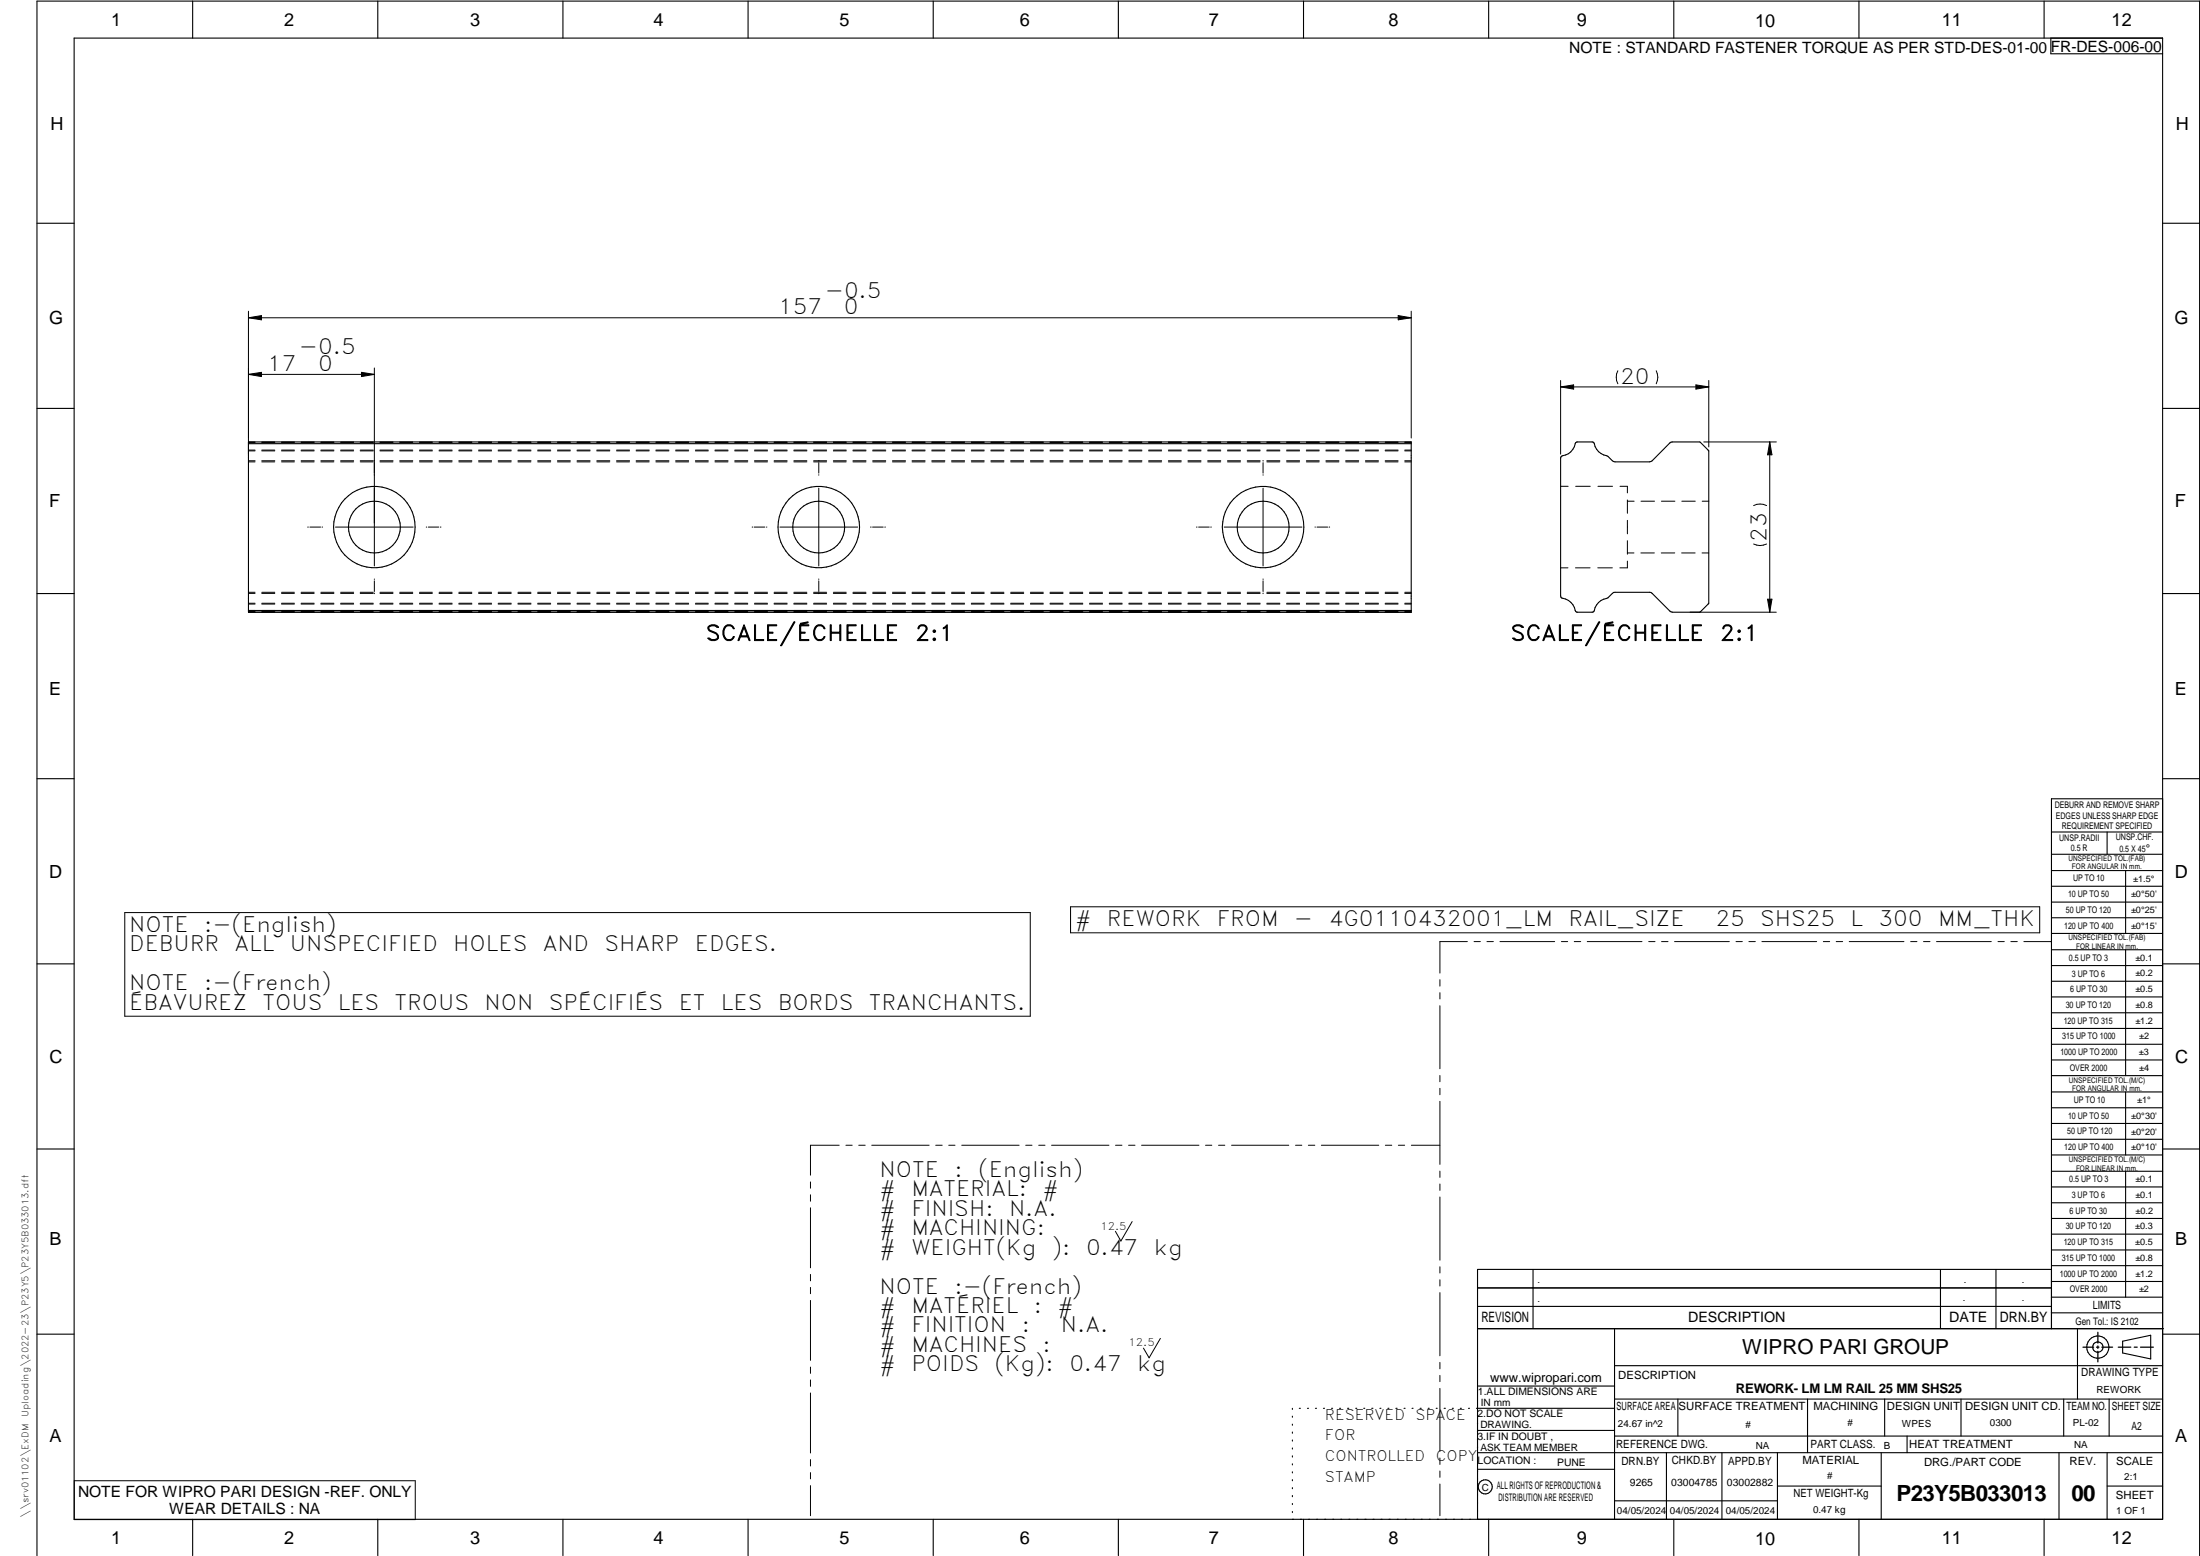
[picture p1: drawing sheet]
<svg xmlns="http://www.w3.org/2000/svg" width="594mm" height="420mm" viewBox="0 0 594 420" stroke-linecap="round" stroke-linejoin="round" font-family="sans-serif">
<g fill="none" stroke="#000" stroke-width=".3">
<path d="M20 10.3h564v400h-564zM52 .3v10M102 .3v10M152 .3v10M202 .3v10M252 .3v10M302 .3v10M352 .3v10M402 .3v10M452 .3v10M502 .3v10M552 .3v10"/>
<path d="M553.8 10.3v4.2h30.2M10 60.3h10M584 60.3h10M10 110.3h10M67.1 119.8h314M67.1 119.3h314v46h-314zM584 110.3h10M421.7 123.2a4.4 4.4 0 0 0 3.8-3.7l.5-.2h3.9l.5 .2a4.5 4.5 0 0 0 3.8 3.7l1.2 1.2 .7 .3 9.7-.1 5.1-5 .7-.3h7.4l2.4 2.5v41.1l-2.4 2.4h-7.4l-.7-.3-5.1-5h-10.1l-1.5 1.4a4.5 4.5 0 0 0-3.8 3.7l-.5 .2h-3.9l-.5-.2a4.4 4.4 0 0 0-3.8-3.6l-.3-.5v-37.3zM10 160.3h10M67.1 164.8h314M584 160.3h10M10 210.3h10"/>
<path d="M584 215.7h-30v143.1M584 210.3h10M554 224.7h30M554 230.7h30M554 235.1h30M554 239.3h30M569 224.7v6M574 235.1v17M554 243.6h30M554 247.8h30M554 252.1h30M554 256.5h30"/>
<path d="M574 256.5v33.9M10 260.3h10M554 260.7h30M554 265h30M554 269.2h30M554 273.5h30M554 277.7h30M584 260.3h10M554 282h30M554 286.2h30M554 290.4h30M554 294.9h30"/>
<path d="M554 299.1h30M574 294.9v17M10 310.3h10M554 303.4h30M554 307.6h30M554 311.9h30M554 316.3h30M574 316.3v34M584 310.3h10M554 320.5h30M554 324.8h30M554 329h30"/>
<path d="M554 333.2h30M554 337.5h30M399 358.8h185.2M399 352.8h155M399 347.8h155M414 342.8v16M436 358.8v51.5M524 342.8v16M539 342.8v16M554 341.8h30M554 346h30M554 350.3h30"/>
<path d="M554 354.5h30M554 342.8h-155v67.5M561 358.8v19M10 360.3h10M399 374.3h37M436 377.8h148M453.1 377.8v10M488.1 377.8v14.5M508.9 377.8v10M529.5 377.8v10M557.3 377.8v10M569.5 377.8v10"/>
<path d="M573.2 362.2l7.6-1.6v6.3l-7.6-1.6zM584 368.8h-148M584 360.3h10M349 380.3v.3M349 382.4v.3M349 384.6v.3M349 386.7v.3M349 388.8v.3M349 391v.3M349 393.1v.3M349 395.3v.3M349 397.4v.3"/>
<path d="M349 399.5v.3M350.9 380.3h.2M353.1 380.3h.2M355.2 380.3h.3M357.4 380.3h.3M359.6 380.3h.3M361.7 380.3h.3M363.9 380.3h.3M366.1 380.3h.3M368.3 380.3h.2M370.4 380.3h.3M372.6 380.3h.3"/>
<path d="M374.8 380.3h.3M376.9 380.3h.4M379.1 380.3h.3M381.3 380.3h.3M383.4 380.3h.4M385.6 380.3h.3M387.8 380.3h.3M390 380.3h.3M392.2 380.3h.3M394.3 380.3h.3M396.5 380.3h.3M398.7 380.3h37.3"/>
<path d="M399 396.7h37M399 392.3h185M399 386.2h37M436 387.8h148M450 392.3v18M465 392.3v18M480 392.3v18M508 392.3v18M515 387.8v4.5M556 392.3v18M569 392.3v18M52 410.3v9.7"/>
<path d="M102 410.3v9.7M152 410.3v9.7M202 410.3v9.7M252 410.3v9.7M302 410.3v9.7M349 401.7v.3M349 403.8v.4M349 406v.3M349 408.1v.3M352 410.3v9.7M402 410.3v9.7M436 405.3h44"/>
<path d="M452 410.3v9.7M480 401.3h28M502 410.3v9.7M552 410.3v9.7M569 401.3h15M10 420v-419.7h584v419.7"/>
<circle cx="101.1" cy="142.3" r="7"/>
<circle cx="101.1" cy="142.3" r="11"/>
<circle cx="221.1" cy="142.3" r="7"/>
<circle cx="221.1" cy="142.3" r="11"/>
<circle cx="341.1" cy="142.3" r="11"/>
<circle cx="341.1" cy="142.3" r="7"/>
<circle cx="566.5" cy="363.7" r="1.39"/>
<circle cx="566.5" cy="363.8" r="3"/>
<circle cx="401.1" cy="401.5" r="1.9"/>
</g>
<g fill="none" stroke="#000" stroke-width=".27">
<path d="M67.1 84v38.6M67.1 85.8h314M67.1 85.8l3.5-.6v1.2zM101.1 99.4v53.4M377.6 85.2l3.5 .6-3.5 .6zM381.1 84v34.3M67.1 101.1l3.5-.6v1.2zM67.1 101.1h34M67.1 119.3h1.8M67.1 119.5h1.8M70.7 119.3h3.5M70.7 119.5h3.5"/>
<path d="M76 119.3h3.5M76 119.5h3.5M81.3 119.3h3.5M81.3 119.5h3.5M86.6 119.3h3.6M86.6 119.5h3.6M92 119.3h3.5M92 119.5h3.5M97.3 119.3h3.5M97.3 119.5h3.5M97.6 100.5l3.5 .6-3.5 .6zM102.6 119.3h3.5"/>
<path d="M102.6 119.5h3.5M107.9 119.3h3.6M107.9 119.5h3.6M113.3 119.3h3.4M113.3 119.5h3.4M118.6 119.3h3.5M118.6 119.5h3.5M123.9 119.3h3.5M123.9 119.5h3.5M129.2 119.3h3.6M129.2 119.5h3.6M134.5 119.3h3.5"/>
<path d="M134.5 119.5h3.5M139.9 119.3h3.5M139.9 119.5h3.5M145.2 119.3h3.5M145.2 119.5h3.5M150.5 119.3h3.5M150.5 119.5h3.5M155.8 119.3h3.5M155.8 119.5h3.5M161.2 119.3h3.5M161.2 119.5h3.5M166.5 119.3h3.5"/>
<path d="M166.5 119.5h3.5M171.8 119.3h3.5M171.8 119.5h3.5M177.1 119.3h3.5M177.1 119.5h3.5M182.5 119.3h3.5M182.5 119.5h3.5M187.8 119.3h3.5M187.8 119.5h3.5M193.1 119.3h3.5M193.1 119.5h3.5M198.4 119.3h3.5"/>
<path d="M198.4 119.5h3.5M203.7 119.3h3.6M203.7 119.5h3.6M209 119.3h3.5M209 119.5h3.5M214.4 119.3h3.5M214.4 119.5h3.5M219.7 119.3h3.5M219.7 119.5h3.5M225 119.3h3.5M225 119.5h3.5M230.3 119.3h3.5"/>
<path d="M230.3 119.5h3.5M235.7 119.3h3.5M235.7 119.5h3.5M241 119.3h3.5M241 119.5h3.5M246.3 119.3h3.5M246.3 119.5h3.5M251.6 119.3h3.5M251.6 119.5h3.5M257 119.3h3.5M257 119.5h3.5M262.3 119.3h3.5"/>
<path d="M262.3 119.5h3.5M267.6 119.3h3.5M267.6 119.5h3.5M272.9 119.3h3.5M272.9 119.5h3.5M278.3 119.3h3.4M278.3 119.5h3.4M283.5 119.3h3.6M283.5 119.5h3.6M288.9 119.3h3.5M288.9 119.5h3.5M294.2 119.3h3.5"/>
<path d="M294.2 119.5h3.5M299.5 119.3h3.5M299.5 119.5h3.5M304.8 119.3h3.5M304.8 119.5h3.5M310.2 119.3h3.5M310.2 119.5h3.5M315.5 119.3h3.5M315.5 119.5h3.5M320.8 119.3h3.5M320.8 119.5h3.5M326.1 119.3h3.5"/>
<path d="M326.1 119.5h3.5M331.5 119.3h3.5M331.5 119.5h3.5M336.8 119.3h3.5M336.8 119.5h3.5M342.1 119.3h3.5M342.1 119.5h3.5M347.4 119.3h3.5M347.4 119.5h3.5M352.8 119.3h3.4M352.8 119.5h3.4M358 119.3h3.6"/>
<path d="M358 119.5h3.6M363.4 119.3h3.5M363.4 119.5h3.5M368.7 119.3h3.5M368.7 119.5h3.5M374.1 119.3h3.4M374.1 119.5h3.4M379.3 119.3h1.8M379.3 119.5h1.8M421.4 102.7v19.9M421.4 104.5l3.5-.6v1.2zM421.4 104.5h40"/>
<path d="M436.9 100.1a3.9 3.9 0 0 0 0 3.5M447.2 100.1a3.9 3.9 0 0 1 0 3.5M458 103.9l3.4 .6-3.4 .6zM460.1 119.3h19.6M461.4 102.7v18M477.9 119.3l.6 3.5h-1.2zM477.9 119.3v46M67.1 121.8h1.8M67.1 124.7h1.8M67.1 121.5h1.8M67.1 124.4h1.8M70.7 121.8h3.5"/>
<path d="M70.7 124.7h3.5M70.7 121.5h3.5M70.7 124.4h3.5M76 121.8h3.5M76 124.7h3.5M76 121.5h3.5M76 124.4h3.5M81.3 121.8h3.5M81.3 124.7h3.5M81.3 121.5h3.5M81.3 124.4h3.5M86.6 121.8h3.6"/>
<path d="M86.6 124.7h3.6M86.6 121.5h3.6M86.6 124.4h3.6M92 121.8h3.5M92 124.7h3.5M92 121.5h3.5M92 124.4h3.5M97.3 121.8h3.5M97.3 124.7h3.5M97.3 121.5h3.5M97.3 124.4h3.5M102.6 121.8h3.5"/>
<path d="M102.6 124.7h3.5M102.6 121.5h3.5M102.6 124.4h3.5M107.9 121.8h3.6M107.9 124.7h3.6M107.9 121.5h3.6M107.9 124.4h3.6M113.3 121.8h3.4M113.3 124.7h3.4M113.3 121.5h3.4M113.3 124.4h3.4M118.6 121.8h3.5"/>
<path d="M118.6 124.7h3.5M118.6 121.5h3.5M118.6 124.4h3.5M123.9 121.8h3.5M123.9 124.7h3.5M123.9 121.5h3.5M123.9 124.4h3.5M129.2 121.8h3.6M129.2 124.7h3.6M129.2 121.5h3.6M129.2 124.4h3.6M134.5 121.8h3.5"/>
<path d="M134.5 124.7h3.5M134.5 121.5h3.5M134.5 124.4h3.5M139.9 121.8h3.5M139.9 124.7h3.5M139.9 121.5h3.5M139.9 124.4h3.5M145.2 121.8h3.5M145.2 124.7h3.5M145.2 121.5h3.5M145.2 124.4h3.5M150.5 121.8h3.5"/>
<path d="M150.5 124.7h3.5M150.5 121.5h3.5M150.5 124.4h3.5M155.8 121.8h3.5M155.8 124.7h3.5M155.8 121.5h3.5M155.8 124.4h3.5M161.2 121.8h3.5M161.2 124.7h3.5M161.2 121.5h3.5M161.2 124.4h3.5M166.5 121.8h3.5"/>
<path d="M166.5 124.7h3.5M166.5 121.5h3.5M166.5 124.4h3.5M171.8 121.8h3.5M171.8 124.7h3.5M171.8 121.5h3.5M171.8 124.4h3.5M177.1 121.8h3.5M177.1 124.7h3.5M177.1 121.5h3.5M177.1 124.4h3.5M182.5 121.8h3.5"/>
<path d="M182.5 124.7h3.5M182.5 121.5h3.5M182.5 124.4h3.5M187.8 121.8h3.5M187.8 124.7h3.5M187.8 121.5h3.5M187.8 124.4h3.5M193.1 121.8h3.5M193.1 124.7h3.5M193.1 121.5h3.5M193.1 124.4h3.5M198.4 121.8h3.5"/>
<path d="M198.4 124.7h3.5M198.4 121.5h3.5M198.4 124.4h3.5M203.7 121.8h3.6M203.7 124.7h3.6M203.7 121.5h3.6M203.7 124.4h3.6M209 121.8h3.5M209 124.7h3.5M209 121.5h3.5M209 124.4h3.5M214.4 121.8h3.5"/>
<path d="M214.4 124.7h3.5M214.4 121.5h3.5M214.4 124.4h3.5M219.7 121.8h3.5M219.7 124.7h3.5M219.7 121.5h3.5M219.7 124.4h3.5M221.1 124.3v.2M221.1 124.9v2.9M221.1 128.2v.1M221.1 131.8v21M225 121.8h3.5"/>
<path d="M225 124.7h3.5M225 121.5h3.5M225 124.4h3.5M230.3 121.8h3.5M230.3 124.7h3.5M230.3 121.5h3.5M230.3 124.4h3.5M235.7 121.8h3.5M235.7 124.7h3.5M235.7 121.5h3.5M235.7 124.4h3.5M241 121.8h3.5"/>
<path d="M241 124.7h3.5M241 121.5h3.5M241 124.4h3.5M246.3 121.8h3.5M246.3 124.7h3.5M246.3 121.5h3.5M246.3 124.4h3.5M251.6 121.8h3.5M251.6 124.7h3.5M251.6 121.5h3.5M251.6 124.4h3.5M257 121.8h3.5"/>
<path d="M257 124.7h3.5M257 121.5h3.5M257 124.4h3.5M262.3 121.8h3.5M262.3 124.7h3.5M262.3 121.5h3.5M262.3 124.4h3.5M267.6 121.8h3.5M267.6 124.7h3.5M267.6 121.5h3.5M267.6 124.4h3.5M272.9 121.8h3.5"/>
<path d="M272.9 124.7h3.5M272.9 121.5h3.5M272.9 124.4h3.5M278.3 121.8h3.4M278.3 124.7h3.4M278.3 121.5h3.4M278.3 124.4h3.4M283.5 121.8h3.6M283.5 124.7h3.6M283.5 121.5h3.6M283.5 124.4h3.6M288.9 121.8h3.5"/>
<path d="M288.9 124.7h3.5M288.9 121.5h3.5M288.9 124.4h3.5M294.2 121.8h3.5M294.2 124.7h3.5M294.2 121.5h3.5M294.2 124.4h3.5M299.5 121.8h3.5M299.5 124.7h3.5M299.5 121.5h3.5M299.5 124.4h3.5M304.8 121.8h3.5"/>
<path d="M304.8 124.7h3.5M304.8 121.5h3.5M304.8 124.4h3.5M310.2 121.8h3.5M310.2 124.7h3.5M310.2 121.5h3.5M310.2 124.4h3.5M315.5 121.8h3.5M315.5 124.7h3.5M315.5 121.5h3.5M315.5 124.4h3.5M320.8 121.8h3.5"/>
<path d="M320.8 124.7h3.5M320.8 121.5h3.5M320.8 124.4h3.5M326.1 121.8h3.5M326.1 124.7h3.5M326.1 121.5h3.5M326.1 124.4h3.5M331.5 121.8h3.5M331.5 124.7h3.5M331.5 121.5h3.5M331.5 124.4h3.5M336.8 121.8h3.5"/>
<path d="M336.8 124.7h3.5M336.8 121.5h3.5M336.8 124.4h3.5M341.1 124.3v.2M341.1 124.9v2.9M341.1 128.2v.1M341.1 131.8v21M342.1 121.8h3.5M342.1 124.7h3.5M342.1 121.5h3.5M342.1 124.4h3.5M347.4 121.8h3.5"/>
<path d="M347.4 124.7h3.5M347.4 121.5h3.5M347.4 124.4h3.5M352.8 121.8h3.4M352.8 124.7h3.4M352.8 121.5h3.4M352.8 124.4h3.4M358 121.8h3.6M358 124.7h3.6M358 121.5h3.6M358 124.4h3.6M363.4 121.8h3.5"/>
<path d="M363.4 124.7h3.5M363.4 121.5h3.5M363.4 124.4h3.5M368.7 121.8h3.5M368.7 124.7h3.5M368.7 121.5h3.5M368.7 124.4h3.5M374.1 121.8h3.4M374.1 124.7h3.4M374.1 121.5h3.4M374.1 124.4h3.4M379.3 121.8h1.8"/>
<path d="M379.3 124.7h1.8M379.3 121.5h1.8M379.3 124.4h1.8M421.4 131.3h2.1M425.5 131.3h3.9M431.5 131.3h3.9M437.5 131.3h2v1.8M439.5 135v3.6M439.5 135.3h1.8M443.1 135.3h3.7M448.6 135.3h3.7M454.1 135.3h3.7"/>
<path d="M459.6 135.3h1.8M473.5 136.5a3.9 3.9 0 0 1 3.5 0M67.1 159.9h1.8M70.7 159.9h3.5M76 159.9h3.5M81.3 159.9h3.5M83.1 142.3h.2M83.7 142.3h2.9M86.6 159.9h3.6M86.9 142.3h.2M90.6 142.3h21M92 159.9h3.5"/>
<path d="M97.3 159.9h3.5M101.1 156.3v.2M101.1 156.8v2.9M102.6 159.9h3.5M107.9 159.9h3.6M113.3 159.9h3.4M115.1 142.3h.1M115.6 142.3h2.9M118.6 159.9h3.5M118.9 142.3h.2M123.9 159.9h3.5M129.2 159.9h3.6"/>
<path d="M134.5 159.9h3.5M139.9 159.9h3.5M145.2 159.9h3.5M150.5 159.9h3.5M155.8 159.9h3.5M161.2 159.9h3.5M166.5 159.9h3.5M171.8 159.9h3.5M177.1 159.9h3.5M182.5 159.9h3.5M187.8 159.9h3.5M193.1 159.9h3.5"/>
<path d="M198.4 159.9h3.5M203.1 142.3h.2M203.7 142.3h2.8M203.7 159.9h3.6M207 142.3h.1M209 159.9h3.5M210.6 142.3h21M214.4 159.9h3.5M219.7 159.9h3.5M221.1 156.3v.2M221.1 156.8v2.9M225 159.9h3.5"/>
<path d="M230.3 159.9h3.5M235.1 142.3h.1M235.6 142.3h2.9M235.7 159.9h3.5M238.9 142.3h.2M241 159.9h3.5M246.3 159.9h3.5M251.6 159.9h3.5M257 159.9h3.5M262.3 159.9h3.5M267.6 159.9h3.5M272.9 159.9h3.5"/>
<path d="M278.3 159.9h3.4M283.5 159.9h3.6M288.9 159.9h3.5M294.2 159.9h3.5M299.5 159.9h3.5M304.8 159.9h3.5M310.2 159.9h3.5M315.5 159.9h3.5M320.8 159.9h3.5M323.1 142.3h.2M323.7 142.3h2.9M326.1 159.9h3.5"/>
<path d="M326.9 142.3h.2M330.6 142.3h21M331.5 159.9h3.5M336.8 159.9h3.5M341.1 156.3v.2M341.1 156.8v2.9M342.1 159.9h3.5M347.4 159.9h3.5M352.8 159.9h3.4M355.1 142.3h.1M355.6 142.3h2.9M358 159.9h3.6"/>
<path d="M358.9 142.3h.2M363.4 159.9h3.5M368.7 159.9h3.5M374.1 159.9h3.4M379.3 159.9h1.8M421.4 153.3h2M425.4 153.3h4M431.5 153.3h3.9M439.5 140.5v3.6M439.5 146v3.6M439.5 151.5v1.8h-2.1M439.5 149.3h1.7"/>
<path d="M443.1 149.3h3.6M448.6 149.3h3.6M454.1 149.3h3.6M459.6 149.3h1.8M473.5 146.9a3.9 3.9 0 0 0 3.5 0M67.1 162.9h1.8M67.1 165.3h1.8M67.1 164.8h1.8M67.1 160.2h1.8M67.1 165.1h1.8M67.1 163.1h1.8M70.7 162.9h3.5"/>
<path d="M70.7 165.3h3.5M70.7 164.8h3.5M70.7 160.2h3.5M70.7 165.1h3.5M70.7 163.1h3.5M76 162.9h3.5M76 165.3h3.5M76 164.8h3.5M76 160.2h3.5M76 165.1h3.5M76 163.1h3.5M81.3 162.9h3.5"/>
<path d="M81.3 165.3h3.5M81.3 164.8h3.5M81.3 160.2h3.5M81.3 165.1h3.5M81.3 163.1h3.5M86.6 162.9h3.6M86.6 165.3h3.6M86.6 164.8h3.6M86.6 160.2h3.6M86.6 165.1h3.6M86.6 163.1h3.6M92 162.9h3.5"/>
<path d="M92 165.3h3.5M92 164.8h3.5M92 160.2h3.5M92 165.1h3.5M92 163.1h3.5M97.3 162.9h3.5M97.3 165.3h3.5M97.3 164.8h3.5M97.3 160.2h3.5M97.3 165.1h3.5M97.3 163.1h3.5M101.1 160.1v.2"/>
<path d="M102.6 162.9h3.5M102.6 165.3h3.5M102.6 164.8h3.5M102.6 160.2h3.5M102.6 165.1h3.5M102.6 163.1h3.5M107.9 162.9h3.6M107.9 165.3h3.6M107.9 164.8h3.6M107.9 160.2h3.6M107.9 165.1h3.6M107.9 163.1h3.6"/>
<path d="M113.3 162.9h3.4M113.3 165.3h3.4M113.3 164.8h3.4M113.3 160.2h3.4M113.3 165.1h3.4M113.3 163.1h3.4M118.6 162.9h3.5M118.6 165.3h3.5M118.6 164.8h3.5M118.6 160.2h3.5M118.6 165.1h3.5M118.6 163.1h3.5"/>
<path d="M123.9 162.9h3.5M123.9 165.3h3.5M123.9 164.8h3.5M123.9 160.2h3.5M123.9 165.1h3.5M123.9 163.1h3.5M129.2 162.9h3.6M129.2 165.3h3.6M129.2 164.8h3.6M129.2 160.2h3.6M129.2 165.1h3.6M129.2 163.1h3.6"/>
<path d="M134.5 162.9h3.5M134.5 165.3h3.5M134.5 164.8h3.5M134.5 160.2h3.5M134.5 165.1h3.5M134.5 163.1h3.5M139.9 162.9h3.5M139.9 165.3h3.5M139.9 164.8h3.5M139.9 160.2h3.5M139.9 165.1h3.5M139.9 163.1h3.5"/>
<path d="M145.2 162.9h3.5M145.2 165.3h3.5M145.2 164.8h3.5M145.2 160.2h3.5M145.2 165.1h3.5M145.2 163.1h3.5M150.5 162.9h3.5M150.5 165.3h3.5M150.5 164.8h3.5M150.5 160.2h3.5M150.5 165.1h3.5M150.5 163.1h3.5"/>
<path d="M155.8 162.9h3.5M155.8 165.3h3.5M155.8 164.8h3.5M155.8 160.2h3.5M155.8 165.1h3.5M155.8 163.1h3.5M161.2 162.9h3.5M161.2 165.3h3.5M161.2 164.8h3.5M161.2 160.2h3.5M161.2 165.1h3.5M161.2 163.1h3.5"/>
<path d="M166.5 162.9h3.5M166.5 165.3h3.5M166.5 164.8h3.5M166.5 160.2h3.5M166.5 165.1h3.5M166.5 163.1h3.5M171.8 165.3h3.5M171.8 164.8h3.5M171.8 160.2h3.5M171.8 165.1h3.5M171.8 163.1h3.5M171.8 162.9h3.5"/>
<path d="M177.1 165.3h3.5M177.1 164.8h3.5M177.1 160.2h3.5M177.1 165.1h3.5M177.1 163.1h3.5M177.1 162.9h3.5M182.4 165.3h3.6M182.5 164.8h3.5M182.5 160.2h3.5M182.5 165.1h3.5M182.5 163.1h3.5M182.5 162.9h3.5"/>
<path d="M187.8 165.3h3.5M187.8 164.8h3.5M187.8 160.2h3.5M187.8 165.1h3.5M187.8 163.1h3.5M187.8 162.9h3.5M193.1 165.3h3.5M193.1 164.8h3.5M193.1 160.2h3.5M193.1 165.1h3.5M193.1 163.1h3.5M193.1 162.9h3.5"/>
<path d="M198.4 165.3h3.5M198.4 164.8h3.5M198.4 160.2h3.5M198.4 165.1h3.5M198.4 163.1h3.5M198.4 162.9h3.5M203.7 165.3h3.6M203.7 164.8h3.6M203.7 160.2h3.6M203.7 165.1h3.6M203.7 163.1h3.6M203.7 162.9h3.6"/>
<path d="M209 165.3h3.5M209 164.8h3.5M209 160.2h3.5M209 165.1h3.5M209 163.1h3.5M209 162.9h3.5M214.4 165.3h3.5M214.4 164.8h3.5M214.4 160.2h3.5M214.4 165.1h3.5M214.4 163.1h3.5M214.4 162.9h3.5"/>
<path d="M219.7 165.3h3.5M219.7 164.8h3.5M219.7 160.2h3.5M219.7 165.1h3.5M219.7 163.1h3.5M219.7 162.9h3.5M221.1 160.1v.2M225 165.3h3.5M225 164.8h3.5M225 160.2h3.5M225 165.1h3.5M225 163.1h3.5"/>
<path d="M225 162.9h3.5M230.3 165.3h3.5M230.3 164.8h3.5M230.3 160.2h3.5M230.3 165.1h3.5M230.3 163.1h3.5M230.3 162.9h3.5M235.7 165.3h3.5M235.7 164.8h3.5M235.7 160.2h3.5M235.7 165.1h3.5M235.7 163.1h3.5"/>
<path d="M235.7 162.9h3.5M241 165.3h3.5M241 164.8h3.5M241 160.2h3.5M241 165.1h3.5M241 163.1h3.5M241 162.9h3.5M246.3 165.3h3.5M246.3 164.8h3.5M246.3 160.2h3.5M246.3 165.1h3.5M246.3 163.1h3.5"/>
<path d="M246.3 162.9h3.5M251.6 165.3h3.5M251.6 164.8h3.5M251.6 160.2h3.5M251.6 165.1h3.5M251.6 163.1h3.5M251.6 162.9h3.5M257 165.3h3.5M257 164.8h3.5M257 160.2h3.5M257 165.1h3.5M257 163.1h3.5"/>
<path d="M257 162.9h3.5M262.3 165.3h3.5M262.3 164.8h3.5M262.3 160.2h3.5M262.3 165.1h3.5M262.3 163.1h3.5M262.3 162.9h3.5M267.6 165.3h3.5M267.6 164.8h3.5M267.6 160.2h3.5M267.6 165.1h3.5M267.6 163.1h3.5"/>
<path d="M267.6 162.9h3.5M272.9 165.3h3.5M272.9 164.8h3.5M272.9 160.2h3.5M272.9 165.1h3.5M272.9 163.1h3.5M272.9 162.9h3.5M278.3 164.8h3.4M278.3 160.2h3.4M278.3 165.1h3.4M278.3 163.1h3.4M278.3 165.3h3.4"/>
<path d="M278.3 162.9h3.4M283.5 164.8h3.6M283.5 160.2h3.6M283.5 165.1h3.6M283.5 163.1h3.6M283.5 165.3h3.6M283.5 162.9h3.6M288.9 164.8h3.5M288.9 160.2h3.5M288.9 165.1h3.5M288.9 163.1h3.5M288.9 165.3h3.5"/>
<path d="M288.9 162.9h3.5M294.2 164.8h3.5M294.2 160.2h3.5M294.2 165.1h3.5M294.2 163.1h3.5M294.2 165.3h3.5M294.2 162.9h3.5M299.5 164.8h3.5M299.5 160.2h3.5M299.5 165.1h3.5M299.5 163.1h3.5M299.5 165.3h3.5"/>
<path d="M299.5 162.9h3.5M304.8 164.8h3.5M304.8 160.2h3.5M304.8 165.1h3.5M304.8 163.1h3.5M304.8 165.3h3.5M304.8 162.9h3.5M310.2 164.8h3.5M310.2 160.2h3.5M310.2 165.1h3.5M310.2 163.1h3.5M310.2 165.3h3.5"/>
<path d="M310.2 162.9h3.5M315.5 164.8h3.5M315.5 160.2h3.5M315.5 165.1h3.5M315.5 163.1h3.5M315.5 165.3h3.5M315.5 162.9h3.5M320.8 164.8h3.5M320.8 160.2h3.5M320.8 165.1h3.5M320.8 163.1h3.5M320.8 165.3h3.5"/>
<path d="M320.8 162.9h3.5M326.1 164.8h3.5M326.1 160.2h3.5M326.1 165.1h3.5M326.1 163.1h3.5M326.1 165.3h3.5M326.1 162.9h3.5M331.5 164.8h3.5M331.5 160.2h3.5M331.5 165.1h3.5M331.5 163.1h3.5M331.5 165.3h3.5"/>
<path d="M331.5 162.9h3.5M336.8 164.8h3.5M336.8 160.2h3.5M336.8 165.1h3.5M336.8 163.1h3.5M336.8 165.3h3.5M336.8 162.9h3.5M341.1 160.1v.2M342.1 164.8h3.5M342.1 160.2h3.5M342.1 165.1h3.5M342.1 163.1h3.5"/>
<path d="M342.1 165.3h3.5M342.1 162.9h3.5M347.4 164.8h3.5M347.4 160.2h3.5M347.4 165.1h3.5M347.4 163.1h3.5M347.4 165.3h3.5M347.4 162.9h3.5M352.8 164.8h3.4M352.8 160.2h3.4M352.8 165.1h3.4M352.8 163.1h3.4"/>
<path d="M352.8 165.3h3.4M352.8 162.9h3.4M358 164.8h3.6M358 160.2h3.6M358 165.1h3.6M358 163.1h3.6M358 165.3h3.6M358 162.9h3.6M363.4 164.8h3.5M363.4 160.2h3.5M363.4 165.1h3.5M363.4 163.1h3.5"/>
<path d="M363.4 165.3h3.5M363.4 162.9h3.5M368.7 164.8h3.5M368.7 160.2h3.5M368.7 165.1h3.5M368.7 163.1h3.5M368.7 165.3h3.5M368.7 162.9h3.5M374.1 164.8h3.4M374.1 160.2h3.4M374.1 165.1h3.4M374.1 163.1h3.4"/>
<path d="M374.1 165.3h3.4M374.1 162.9h3.4M379.3 164.8h1.8M379.3 160.2h1.8M379.3 165.1h1.8M379.3 163.1h1.8M379.3 165.3h1.8M379.3 162.9h1.8M456.4 165.3h23.3M477.3 161.8h1.2l-.6 3.5zM33.7 246.4h244.5v28h-244.5zM289.1 244.9h261.7v7h-261.7z"/>
<path d="M396.2 254.3h-7.4v8.5M398.1 254.3h1.6M401.5 254.3h1.8M405 254.3h14.8M421.6 254.3h1.7M425.1 254.3h1.7M428.6 254.3h14.8M445.2 254.3h1.7M448.7 254.3h1.7M452.2 254.3h14.8M468.8 254.3h1.7M472.3 254.3h1.7"/>
<path d="M475.8 254.3h14.8M492.4 254.3h1.7M495.8 254.3h1.8M499.4 254.3h14.7M516 254.3h1.6M519.4 254.3h1.8M522.9 254.3h14.8M539.5 254.3h1.7M543 254.3h1.7M546.5 254.3h7.4M388.8 264.5v1.8M388.8 268.1v1.6"/>
<path d="M388.8 271.6v17M388.8 290.4v1.7M388.8 293.9v1.7M388.8 297.4v17M218.9 319.2v1.6M226.6 309.2h-7.7v8.1M228.4 309.2h1.7M231.9 309.2h1.7M235.4 309.2h15.5M252.7 309.2h1.7M256.2 309.2h1.7M259.7 309.2h15.5"/>
<path d="M277 309.2h1.7M280.5 309.2h1.7M284 309.2h15.5M301.2 309.2h1.8M304.8 309.2h1.7M308.3 309.2h15.5M325.5 309.2h1.7M329.1 309.2h1.6M332.6 309.2h15.4M349.8 309.2h1.7M353.3 309.2h1.7M356.8 309.2h15.5"/>
<path d="M374.1 309.2h1.7M377.6 309.2h1.7M381.1 309.2h7.7M388.8 316.2v1.7M388.8 319.7v1.7M218.9 322.6v1.8M218.9 326.1v16.2M305.7 329.9l-3 5.2-1.5-2.6M388.8 323.2v17.1M218.9 344.1v1.8M218.9 347.6v1.7M218.9 351.2v16.1"/>
<path d="M388.8 342.1v1.6M388.8 345.6v1.7M388.8 349v17.1M218.9 369.1v1.7M218.9 372.6v1.8M218.9 376.1v16.2M313.3 361.4l-3 5.2-1.5-2.6M388.8 367.9v1.7M388.8 371.4v1.7M388.8 374.9v17M20.1 399.8h92v10.5h-92zM218.9 394.1v1.8"/>
<path d="M218.9 397.6v1.7M388.8 393.7v1.7M388.8 397.2v1.7M218.9 401.2v8.1M388.8 400.7v8.6"/>
</g>
<path d="M566.5 359.7v3M562.5 363.8h2.9M566.1 363.8h.7M566.5 363.4v.7M566.5 364.9v2.8M567.6 363.8h2.9M572 363.8h3.4M576.3 363.8h.8M578 363.8h3.5" fill="none" stroke="#000" stroke-width=".34"/>
<path d="M67.1 85.8l3.5-.6v1.2zM377.6 85.2l3.5 .6-3.5 .6zM67.1 101.1l3.5-.6v1.2zM97.6 100.5l3.5 .6-3.5 .6zM421.4 104.5l3.5-.6v1.2zM458 103.9l3.4 .6-3.4 .6zM477.9 119.3l.6 3.5h-1.2zM477.3 161.8h1.2l-.6 3.5z" fill="#000"/>
<g font-size="6">
<text x="512.1" y="405.2">P23Y5B033013</text>
<text x="559.4" y="405.2">00</text>
</g>
<g font-size="5.7">
<text x="222.7" y="80.3">-0.5</text>
<text x="210.1" y="84.9">157</text>
<text x="227.9" y="84.9">0</text>
<text x="80.7" y="95.7">-0.5</text>
<text x="72.1" y="100.2">17</text>
<text x="85.9" y="100.2">0</text>
<text x="437.5" y="103.6">20</text>
<text x="477" y="146.3" transform="rotate(-90 477 146.3)">23</text>
<text x="190.6" y="173">SCALE/ÉCHELLE</text>
<text x="247.1" y="173">2:1</text>
<text x="407.9" y="173">SCALE/ÉCHELLE</text>
<text x="464.5" y="173">2:1</text>
<text x="34.9" y="251.7">NOTE</text>
<text x="55.1" y="251.7">:-(English)</text>
<text x="290.3" y="250.1">#</text>
<text x="298.9" y="250.1">REWORK</text>
<text x="328.6" y="250.1">FROM</text>
<text x="349.4" y="250.1">-</text>
<text x="358.8" y="250.1">4G0110432001_LM</text>
<text x="423.5" y="250.1">RAIL_SIZE</text>
<text x="463.2" y="250.1">25</text>
<text x="475.3" y="250.1">SHS25</text>
<text x="499.7" y="250.1">L</text>
<text x="507.3" y="250.1">300</text>
<text x="523.3" y="250.1">MM_THK</text>
<text x="34.9" y="256.9">DEBURR</text>
<text x="63.4" y="256.9">ALL</text>
<text x="78.3" y="256.9">UNSPECIFIED</text>
<text x="122.4" y="256.9">HOLES</text>
<text x="146.6" y="256.9">AND</text>
<text x="163.2" y="256.9">SHARP</text>
<text x="187.6" y="256.9">EDGES.</text>
<text x="34.9" y="267.4">NOTE</text>
<text x="55.1" y="267.4">:-(French)</text>
<text x="34.9" y="272.7">ÉBAVUREZ</text>
<text x="70.9" y="272.7">TOUS</text>
<text x="91.2" y="272.7">LES</text>
<text x="106.5" y="272.7">TROUS</text>
<text x="130.8" y="272.7">NON</text>
<text x="148.2" y="272.7">SPÉCIFIÉS</text>
<text x="183.3" y="272.7">ET</text>
<text x="194.7" y="272.7">LES</text>
<text x="210" y="272.7">BORDS</text>
<text x="234.6" y="272.7">TRANCHANTS.</text>
<text x="237.5" y="317.8">NOTE</text>
<text x="257.7" y="317.8">:</text>
<text x="264.1" y="317.8">(English)</text>
<text x="237.5" y="323">#</text>
<text x="246.1" y="323">MATERIAL:</text>
<text x="281.5" y="323">#</text>
<text x="237.5" y="328.3">#</text>
<text x="246.1" y="328.3">FINISH:</text>
<text x="272.5" y="328.3">N.A.</text>
<text x="237.5" y="333.5">#</text>
<text x="246.1" y="333.5">MACHINING:</text>
<text x="237.5" y="338.8">#</text>
<text x="246.1" y="338.8">WEIGHT(Kg</text>
<text x="284" y="338.8">):</text>
<text x="293.3" y="338.8">0.47</text>
<text x="311.6" y="338.8">kg</text>
<text x="237.5" y="349.3">NOTE</text>
<text x="257.7" y="349.3">:-(French)</text>
<text x="237.5" y="354.5">#</text>
<text x="237.5" y="359.8">#</text>
<text x="246.1" y="354.5">MATÉRIEL</text>
<text x="246.1" y="359.8">FINITION</text>
<text x="275.9" y="359.8">:</text>
<text x="279.2" y="354.5">:</text>
<text x="285.6" y="354.5">#</text>
<text x="286.5" y="359.8">N.A.</text>
<text x="237.5" y="365">#</text>
<text x="246.1" y="365">MACHINES</text>
<text x="281.5" y="365">:</text>
<text x="237.5" y="370.3">#</text>
<text x="246.1" y="370.3">POIDS</text>
<text x="268.5" y="370.3">(Kg):</text>
<text x="288.8" y="370.3">0.47</text>
<text x="307.1" y="370.3">kg</text>
</g>
<text font-size="5.6" x="470.5" y="365.5">WIPRO PARI GROUP</text>
<g font-size="4.9">
<text x="30" y="6.9">1</text>
<text x="76.7" y="6.9">2</text>
<text x="127" y="6.9">3</text>
<text x="176.5" y="6.9">4</text>
<text x="226.7" y="6.9">5</text>
<text x="275.4" y="6.9">6</text>
<text x="326.4" y="6.9">7</text>
<text x="375" y="6.9">8</text>
<text x="425.8" y="6.9">9</text>
<text x="473.9" y="7.3">10</text>
<text x="524.3" y="6.9">11</text>
<text x="570.2" y="6.9">12</text>
<text x="13.6" y="35.1">H</text>
<text x="587.6" y="35.1">H</text>
<text x="13.2" y="87.5">G</text>
<text x="587.2" y="87.5">G</text>
<text x="13.2" y="137">F</text>
<text x="587.2" y="137">F</text>
<text x="13.2" y="187.6">E</text>
<text x="587.2" y="187.6">E</text>
<text x="13.2" y="237">D</text>
<text x="587.2" y="237">D</text>
<text x="13.4" y="287.1">C</text>
<text x="587.4" y="287.1">C</text>
<text x="13.4" y="336.2">B</text>
<text x="587.4" y="336.2">B</text>
<text x="13.4" y="389.3">A</text>
<text x="587.4" y="389.3">A</text>
<text x="30" y="416.9">1</text>
<text x="76.7" y="416.9">2</text>
<text x="127" y="416.9">3</text>
<text x="176.5" y="416.9">4</text>
<text x="226.7" y="416.9">5</text>
<text x="275.4" y="416.9">6</text>
<text x="326.4" y="416.9">7</text>
<text x="375" y="416.9">8</text>
<text x="425.8" y="416.9">9</text>
<text x="473.9" y="417.3">10</text>
<text x="524.3" y="416.9">11</text>
<text x="570.2" y="416.9">12</text>
</g>
<g font-size="4.2">
<text x="423.7" y="14.3">NOTE : STANDARD FASTENER TORQUE AS PER STD-DES-01-00</text>
<text x="553.8" y="14">FR-DES-006-00</text>
<text x="21.1" y="404.3">NOTE FOR WIPRO PARI DESIGN -REF. ONLY</text>
<text x="45.7" y="408.8">WEAR DETAILS : NA</text>
</g>
<g font-size="3.9">
<text x="400" y="357.1">REVISION</text>
<text x="455.9" y="357.1">DESCRIPTION</text>
<text x="526.4" y="357.1">DATE</text>
<text x="540" y="357.1">DRN.BY</text>
<text x="357.8" y="383.3">RESERVED</text>
<text x="382.3" y="383.3">SPACE</text>
<text x="357.8" y="388.9">FOR</text>
<text x="357.8" y="394.5">CONTROLLED</text>
<text x="387.8" y="394.5">COPY</text>
<text x="357.8" y="400">STAMP</text>
</g>
<text font-size="3.6" x="468.8" y="376.1">REWORK- LM LM RAIL 25 MM SHS25</text>
<text font-size="3.5" x="402.4" y="373.3">www.wipropari.com</text>
<g font-size="3.1">
<text x="565.1" y="353.5">LIMITS</text>
<text x="562" y="371.7">DRAWING TYPE</text>
<text x="437" y="372.3">DESCRIPTION</text>
<text x="436.5" y="380.8">SURFACE AREA</text>
<text x="453.3" y="380.8">SURFACE TREATMENT</text>
<text x="489.7" y="380.8">MACHINING</text>
<text x="509.5" y="380.8">DESIGN UNIT</text>
<text x="530.6" y="380.8">DESIGN UNIT CD.</text>
<text x="558" y="380.6">TEAM NO.</text>
<text x="570.3" y="380.7">SHEET SIZE</text>
<text x="575.6" y="386.1">A2</text>
<text x="436.4" y="391.1">REFERENCE DWG.</text>
<text x="437.8" y="395.5">DRN.BY</text>
<text x="451.4" y="395.4">CHKD.BY</text>
<text x="466.6" y="395.5">APPD.BY</text>
<text x="486.7" y="395.4">MATERIAL</text>
<text x="488.9" y="390.9">PART CLASS.</text>
<text x="515.6" y="390.9">HEAT TREATMENT</text>
<text x="519.6" y="395.9">DRG./PART CODE</text>
<text x="558.9" y="395.5">REV.</text>
<text x="571.4" y="395.6">SCALE</text>
<text x="484.3" y="404.2">NET WEIGHT-Kg</text>
<text x="571.4" y="404.7">SHEET</text>
</g>
<text font-size="3" x="579.5" y="230.1">°</text>
<g font-size="2.8">
<text x="297.2" y="332.1">12.5</text>
<text x="560.4" y="357.7">Gen Tol.: IS 2102</text>
<text x="304.8" y="363.6">12.5</text>
<text x="399.1" y="376.6">1.ALL DIMENSIONS ARE</text>
<text x="399" y="382.7">2.DO NOT SCALE</text>
<text x="399" y="388.7">3.IF IN DOUBT ,</text>
<text x="399" y="395.4">LOCATION :</text>
<text x="420.5" y="396">PUNE</text>
<text x="404.2" y="402">ALL RIGHTS OF REPRODUCTION &amp;</text>
<text x="440.1" y="401.2">9265</text>
<text x="451.3" y="401.2">03004785</text>
<text x="466.3" y="401.2">03002882</text>
<text x="404.7" y="405.4">DISTRIBUTION ARE RESERVED</text>
</g>
<g font-size="2.7">
<text x="566.1" y="376.2">REWORK</text>
<text x="399.9" y="379.7">IN mm</text>
<text x="399.7" y="385.7">DRAWING.</text>
<text x="436.9" y="385.4">24.67 in^2</text>
<text x="471.4" y="385.5">#</text>
<text x="498.9" y="385">#</text>
<text x="513.6" y="385.3">WPES</text>
<text x="537.3" y="385.1">0300</text>
<text x="559.7" y="385.1">PL-02</text>
<text x="399.7" y="391.8">ASK TEAM MEMBER</text>
<text x="474.1" y="391.2">NA</text>
<text x="508.7" y="391.2">B</text>
<text x="560.1" y="391.1">NA</text>
<text x="493.4" y="399.5">#</text>
<text x="573.6" y="399.7">2:1</text>
<text x="400.1" y="402.5">C</text>
<text x="436.6" y="408.7">04/05/2024</text>
<text x="450.9" y="408.8">04/05/2024</text>
<text x="466" y="408.9">04/05/2024</text>
<text x="489.6" y="408.5">0.47 kg</text>
<text x="571.4" y="408.7">1 OF 1</text>
</g>
<g font-size="2.5">
<text x="554.9" y="218.3">DEBURR AND REMOVE SHARP</text>
<text x="555.2" y="221">EDGES UNLESS SHARP EDGE</text>
<text x="556.1" y="227.1">UNSP.RADII</text>
<text x="556.8" y="223.8">REQUIREMENT SPECIFIED</text>
<text x="571.4" y="226.9">UNSP.CHF.</text>
<text x="559.2" y="229.9">0.5 R</text>
<text x="572.3" y="230.1">0.5 X 45</text>
<text x="559.8" y="238">UP TO 10</text>
<text x="576.1" y="238.1">±1.5°</text>
<text x="558.5" y="242.2">10 UP TO 50</text>
<text x="575.5" y="242.3">±0°50'</text>
<text x="557.4" y="250.7">120 UP TO 400</text>
<text x="557.9" y="246.5">50 UP TO 120</text>
<text x="575.5" y="250.7">±0°15'</text>
<text x="575.5" y="246.5">±0°25'</text>
<text x="558.7" y="259.4">0.5 UP TO 3</text>
<text x="559.5" y="263.7">3 UP TO 6</text>
<text x="576.6" y="263.6">±0.2</text>
<text x="576.6" y="259.4">±0.1</text>
<text x="559" y="267.9">6 UP TO 30</text>
<text x="576.6" y="267.9">±0.5</text>
<text x="557.8" y="272.2">30 UP TO 120</text>
<text x="576.6" y="272.2">±0.8</text>
<text x="556.9" y="280.7">315 UP TO 1000</text>
<text x="557.3" y="276.4">120 UP TO 315</text>
<text x="576.6" y="276.4">±1.2</text>
<text x="577.7" y="280.7">±2</text>
<text x="556.4" y="284.9">1000 UP TO 2000</text>
<text x="577.6" y="284.9">±3</text>
<text x="558.9" y="289.2">OVER 2000</text>
<text x="577.7" y="289.3">±4</text>
<text x="560" y="297.9">UP TO 10</text>
<text x="577.1" y="297.9">±1°</text>
<text x="558.5" y="302.1">10 UP TO 50</text>
<text x="575.5" y="302.1">±0°30'</text>
<text x="557.4" y="310.6">120 UP TO 400</text>
<text x="558.2" y="306.3">50 UP TO 120</text>
<text x="575.5" y="310.6">±0°10'</text>
<text x="575.5" y="306.4">±0°20'</text>
<text x="558.8" y="319.2">0.5 UP TO 3</text>
<text x="559.4" y="323.4">3 UP TO 6</text>
<text x="576.6" y="319.2">±0.1</text>
<text x="576.6" y="323.5">±0.1</text>
<text x="558.9" y="327.7">6 UP TO 30</text>
<text x="576.7" y="327.7">±0.2</text>
<text x="557.8" y="332">30 UP TO 120</text>
<text x="576.6" y="332">±0.3</text>
<text x="556.8" y="340.5">315 UP TO 1000</text>
<text x="557.3" y="336.3">120 UP TO 315</text>
<text x="576.6" y="336.3">±0.5</text>
<text x="576.6" y="340.5">±0.8</text>
<text x="415.2" y="346.4">.</text>
<text x="530.3" y="346.5">.</text>
<text x="545.9" y="346.4">.</text>
<text x="556.2" y="344.7">1000 UP TO 2000</text>
<text x="576.6" y="344.7">±1.2</text>
<text x="415.2" y="351.5">.</text>
<text x="530" y="351.3">.</text>
<text x="545.9" y="351.4">.</text>
<text x="558.9" y="349">OVER 2000</text>
<text x="577.6" y="349">±2</text>
</g>
<g font-size="2.4">
<text x="7.7" y="382.7" transform="rotate(-90 7.7 382.7)">Uploading\2022-23\P23Y5\P23Y5B033013.dft</text>
<text x="7.7" y="409.8" transform="rotate(-90 7.7 409.8)">\\srv01102\ExDM</text>
</g>
<g font-size="2.1">
<text x="558.5" y="232.4">UNSPECIFIED TOL.(FAB)</text>
<text x="559.5" y="234.7">FOR ANGULAR IN mm.</text>
<text x="558.6" y="253.9">UNSPECIFIED TOL.(FAB)</text>
<text x="560.7" y="256.3">FOR LINEAR IN mm.</text>
<text x="558.7" y="292.3">UNSPECIFIED TOL.(M/C)</text>
<text x="559.6" y="294.7">FOR ANGULAR IN mm.</text>
<text x="558.7" y="313.7">UNSPECIFIED TOL.(M/C)</text>
<text x="560.6" y="316.1">FOR LINEAR IN mm.</text>
</g>
</svg>
